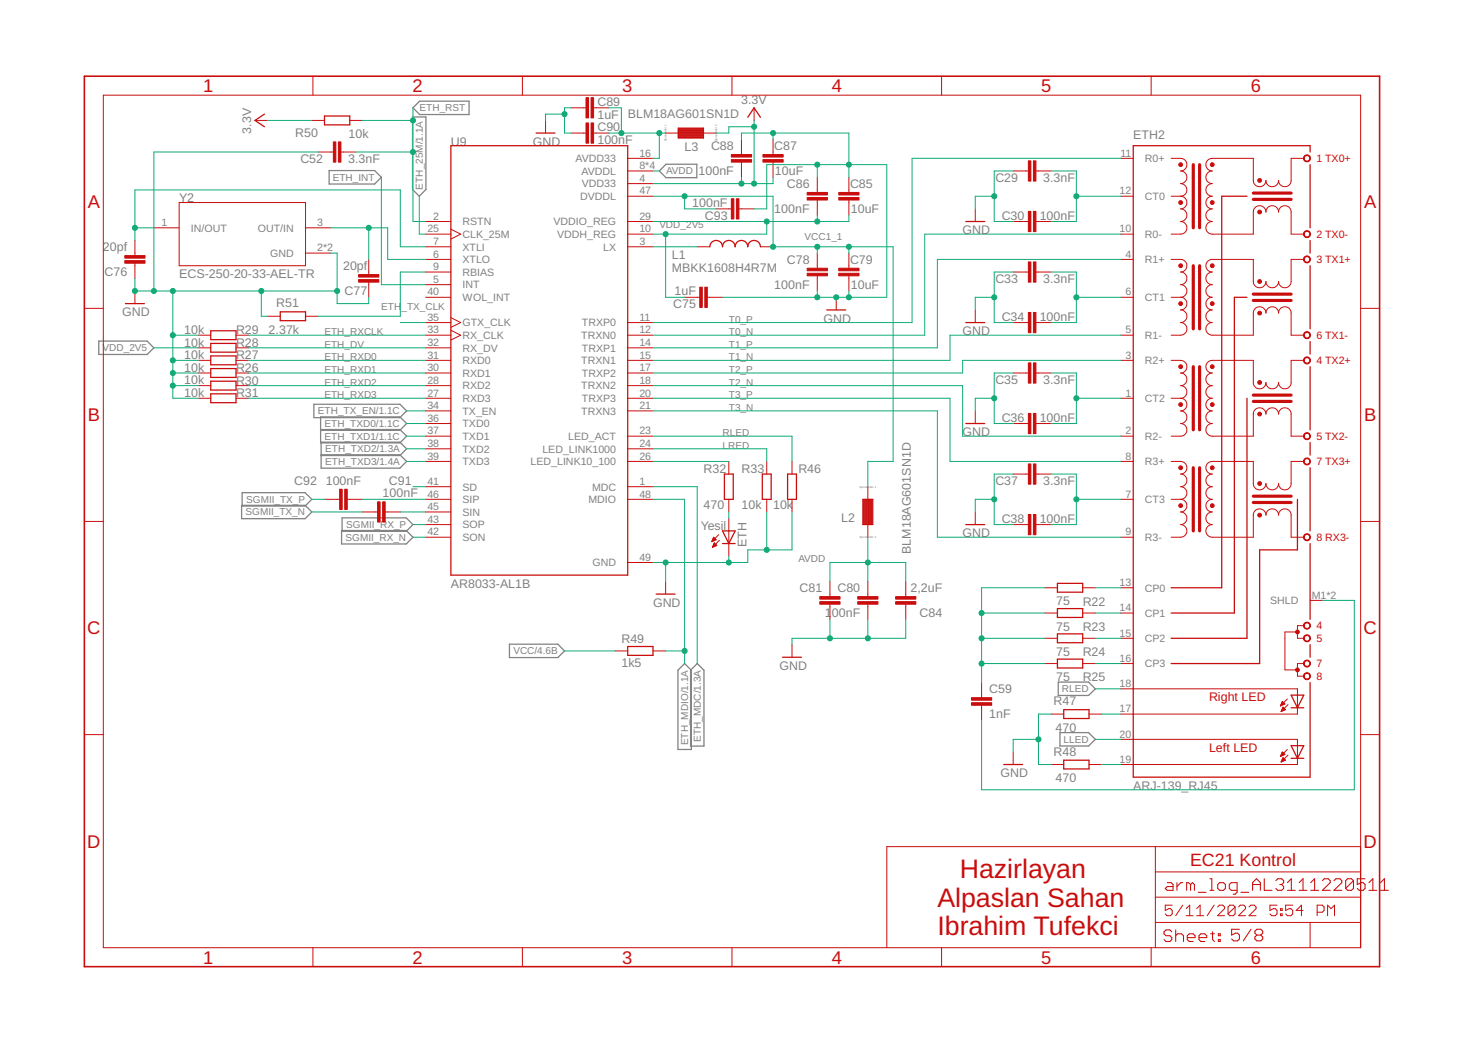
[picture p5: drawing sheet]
<svg xmlns="http://www.w3.org/2000/svg" width="297mm" height="210mm" viewBox="0 0 297 210" stroke-linecap="round" stroke-linejoin="round" font-family="sans-serif">
<g fill="none" stroke="#808080" stroke-width=".25">
<path d="M66.1 34.3h9.2l1.3 1.3-1.3 1.4h-9.2zM82.9 23.5h2.7v14.6l-1.3 1.4-1.4-1.4zM83 21.7l1.3-1.4h10v2.7h-10zM132.5 34.4l1.4-1.4h6.1v2.7h-6.1zM19.9 68.6h9.7l1.3 1.3-1.3 1.4h-9.7zM48.7 99.1h12.6l1.4 1.3-1.4 1.3h-12.6zM63.1 81.3h17.3l1.3 1.3-1.3 1.4h-17.3zM64.4 86.4h16l1.3 1.3-1.3 1.3h-16v-5.2h16l1.3 1.4-1.3 1.3h-16M64.5 91.4h15.9l1.3 1.4-1.3 1.3h-15.9v-5.2h15.9l1.3 1.3-1.3 1.4h-15.9M48.6 101.6h12.7l1.4 1.3-1.4 1.4h-12.7zM68.6 106.7h13l1.4 1.3-1.4 1.4h-13zM68.7 104.1h12.9l1.4 1.4-1.4 1.3h-12.9z"/>
<path d="M102.4 129.5h9.7l1.4 1.4-1.4 1.3h-9.7zM137.6 133.4l1.3 1.3v16h-2.7v-16zM140.1 133.4l1.4 1.3v15.3h-2.7v-15.3zM212.7 137.1h6.1l1.3 1.4-1.3 1.3h-6.1zM213 147.3h5.8l1.3 1.4-1.3 1.3h-5.8z"/>
</g>
<g fill="none" stroke="#c90d0c" stroke-width=".2">
<path d="M20.8 19.1h252.7v171.4h-252.7zM62.9 15.3v3.8M105 15.3v3.8M147.1 15.3v3.8M189.2 15.3v3.8M231.4 15.3v3.8M51.2 24.2h2.6M62.7 24.2h2.5M63.9 30.6h3.1M68.5 30.6h3.1M70.3 24.2h2.5M109.6 24.2v2.6"/>
<path d="M114.7 26.8h3.1M114.7 21.7h3.1M119.3 26.8h3M119.3 21.7h3M126.2 36.9h5M126.2 34.4h5M126.2 31.8h5M126.2 39.5h5M133.8 26.8h10.1M136.3 25.7h5.1v2.1h-5.1zM136.3 25.9h5.1M136.3 26h5.1"/>
<path d="M136.3 26.1h5.1M136.3 26.2h5.1M136.3 26.4h5.1M136.3 26.5h5.1M136.3 26.6h5.1M136.3 26.9h5.1M136.3 27h5.1M136.3 27.1h5.1M136.3 27.3h5.1M136.3 27.4h5.1M136.3 27.5h5.1M136.3 27.6h5.1"/>
<path d="M149 28v3.1M149 32.6v3M151.6 21.7v2.5M155.4 28v3.1M155.4 32.6v3M164.3 35.6v3.1M170.6 35.6v3.1M203.6 34.4h3.1M208.2 34.4h3M225.2 31.8h2.6M225.2 39.5h2.6M235.4 31.8h1.9a1.27 1.27 0 0 1 1.2 1.3 1.27 1.27 0 0 1-1.2 1.3 1.27 1.27 0 0 1 1.2 1.2 1.27 1.27 0 0 1-1.2 1.3 1.27 1.27 0 0 1 1.2 1.3 1.27 1.27 0 0 1-1.2 1.3"/>
<path d="M235.4 39.5h1.9M237.3 39.5a1.27 1.27 0 0 1 1.2 1.2 1.27 1.27 0 0 1-1.2 1.3 1.27 1.27 0 0 1 1.2 1.3 1.27 1.27 0 0 1-1.2 1.2 1.27 1.27 0 0 1 1.2 1.3 1.27 1.27 0 0 1-1.2 1.3h-1.9M262 31.8h-2.5v4.5a1.26 1.26 0 0 1-1.3 1.2 1.26 1.26 0 0 1-1.2-1.2 1.27 1.27 0 0 1-1.3 1.2 1.27 1.27 0 0 1-1.3-1.2 1.27 1.27 0 0 1-1.2 1.2 1.27 1.27 0 0 1-1.3-1.2v-4.5h-8.3a1.27 1.27 0 0 0-1.3 1.3 1.27 1.27 0 0 0 1.3 1.3 1.27 1.27 0 0 0-1.3 1.2 1.27 1.27 0 0 0 1.3 1.3 1.27 1.27 0 0 0-1.3 1.3 1.27 1.27 0 0 0 1.3 1.3 1.27 1.27 0 0 0-1.3 1.2 1.27 1.27 0 0 0 1.3 1.3 1.27 1.27 0 0 0-1.3 1.3 1.27 1.27 0 0 0 1.3 1.2 1.27 1.27 0 0 0-1.3 1.3 1.27 1.27 0 0 0 1.3 1.3h8.3v-4.5a1.27 1.27 0 0 1 1.3-1.3 1.27 1.27 0 0 1 1.2 1.3 1.27 1.27 0 0 1 1.3-1.3 1.27 1.27 0 0 1 1.3 1.3 1.26 1.26 0 0 1 1.2-1.3 1.26 1.26 0 0 1 1.3 1.3v4.5h2.5M27.1 48.3v3.1M27.1 52.9v3.1M27.1 58.5v2.5M30.9 45.8h5.1M36 40.7h25.4v12.7h-25.4zM61.4 45.8h5.1M61.4 50.9h5.1M74.1 52.2v3M74.1 56.7v3.1"/>
<path d="M85.5 44.5h5.1M85.5 49.6h5.1M85.5 57.2h5.1M85.5 52.2h5.1M85.5 54.7h5.1M85.5 47.1h5.1M85.5 59.8h5.1M90.6 46.1l2 1-2 1M126.2 44.5h5M126.2 49.6h5M126.2 47.1h5M137.6 59.8h3"/>
<path d="M140.1 49.6h2.6M142.2 59.8h3M143.9 42h3.1M148.5 42h3.1M152.8 49.6h2.6M164.3 40.2v3.1M164.3 50.9v3M164.3 55.5v3M168.1 59.8v2.5M170.6 40.2v3.1M170.6 50.9v3M170.6 55.5v3"/>
<path d="M196 42v2.5M203.6 44.5h3.1M203.6 54.7h3.1M208.2 44.5h3M208.2 54.7h3M225.2 52.2h2.6M225.2 47.1h2.6M225.2 59.8h2.6M235.4 52.2h1.9a1.27 1.27 0 0 1 1.2 1.2 1.27 1.27 0 0 1-1.2 1.3 1.27 1.27 0 0 1 1.2 1.3 1.27 1.27 0 0 1-1.2 1.2 1.27 1.27 0 0 1 1.2 1.3 1.27 1.27 0 0 1-1.2 1.3M235.4 59.8h1.9M237.3 59.8a1.27 1.27 0 0 1 1.2 1.2 1.27 1.27 0 0 1-1.2 1.3 1.27 1.27 0 0 1 1.2 1.3 1.27 1.27 0 0 1-1.2 1.3 1.27 1.27 0 0 1 1.2 1.2 1.27 1.27 0 0 1-1.2 1.3h-1.9M262 52.2h-2.5v4.4a1.26 1.26 0 0 1-1.3 1.3 1.26 1.26 0 0 1-1.2-1.3 1.27 1.27 0 0 1-1.3 1.3 1.27 1.27 0 0 1-1.3-1.3 1.27 1.27 0 0 1-1.2 1.3 1.27 1.27 0 0 1-1.3-1.3v-4.4h-8.3a1.27 1.27 0 0 0-1.3 1.2 1.27 1.27 0 0 0 1.3 1.3 1.27 1.27 0 0 0-1.3 1.3 1.27 1.27 0 0 0 1.3 1.2 1.27 1.27 0 0 0-1.3 1.3 1.27 1.27 0 0 0 1.3 1.3 1.27 1.27 0 0 0-1.3 1.2 1.27 1.27 0 0 0 1.3 1.3 1.27 1.27 0 0 0-1.3 1.3 1.27 1.27 0 0 0 1.3 1.3 1.27 1.27 0 0 0-1.3 1.2 1.27 1.27 0 0 0 1.3 1.3h8.3v-4.5a1.27 1.27 0 0 1 1.3-1.2 1.27 1.27 0 0 1 1.2 1.2 1.27 1.27 0 0 1 1.3-1.2 1.27 1.27 0 0 1 1.3 1.2 1.26 1.26 0 0 1 1.2-1.2 1.26 1.26 0 0 1 1.3 1.2v4.5h2.5"/>
<path d="M17 62h3.8M39.8 67.4h2.6M39.8 69.9h2.6M39.8 72.5h2.6M39.8 75h2.6M39.8 77.5h2.6M47.4 67.4h2.6M47.4 69.9h2.6M47.4 72.5h2.6M47.4 75h2.6M47.4 77.5h2.6M53.8 63.6h2.5"/>
<path d="M61.4 63.6h2.5M85.5 64.9h5.1M85.5 67.4h5.1M85.5 69.9h5.1M85.5 72.5h5.1M85.5 75h5.1M85.5 77.5h5.1M90.6 66.4l2 1-2 1M90.6 63.9l2 1-2 .9M126.2 64.9h5M126.2 67.4h5M126.2 69.9h5"/>
<path d="M126.2 72.5h5M126.2 75h5M126.2 77.5h5M196 62.3v2.6M203.6 64.9h3.1M203.6 75h3.1M208.2 64.9h3M208.2 75h3M225.2 67.4h2.6M225.2 72.5h2.6M235.4 72.5h1.9a1.27 1.27 0 0 1 1.2 1.2 1.27 1.27 0 0 1-1.2 1.3 1.27 1.27 0 0 1 1.2 1.3 1.27 1.27 0 0 1-1.2 1.2 1.27 1.27 0 0 1 1.2 1.3 1.27 1.27 0 0 1-1.2 1.3M262 72.5h-2.5v4.4a1.26 1.26 0 0 1-1.3 1.3 1.26 1.26 0 0 1-1.2-1.3 1.27 1.27 0 0 1-1.3 1.3 1.27 1.27 0 0 1-1.3-1.3 1.27 1.27 0 0 1-1.2 1.3 1.27 1.27 0 0 1-1.3-1.3v-4.4h-8.3a1.27 1.27 0 0 0-1.3 1.2 1.27 1.27 0 0 0 1.3 1.3 1.27 1.27 0 0 0-1.3 1.3 1.27 1.27 0 0 0 1.3 1.2 1.27 1.27 0 0 0-1.3 1.3 1.27 1.27 0 0 0 1.3 1.3 1.27 1.27 0 0 0-1.3 1.2 1.27 1.27 0 0 0 1.3 1.3 1.27 1.27 0 0 0-1.3 1.3 1.27 1.27 0 0 0 1.3 1.3 1.27 1.27 0 0 0-1.3 1.2 1.27 1.27 0 0 0 1.3 1.3h8.3v-4.5a1.27 1.27 0 0 1 1.3-1.2 1.27 1.27 0 0 1 1.2 1.2 1.27 1.27 0 0 1 1.3-1.2 1.27 1.27 0 0 1 1.3 1.2 1.26 1.26 0 0 1 1.2-1.2 1.26 1.26 0 0 1 1.3 1.2v4.5h2.5"/>
<path d="M273.5 62h3.8M39.8 80.1h2.6M47.4 80.1h2.6M85.5 97.9h5.1M85.5 80.1h5.1M85.5 82.6h5.1M85.5 87.7h5.1M85.5 90.2h5.1M85.5 92.8h5.1M85.5 85.2h5.1M126.2 97.9h5M126.2 80.1h5"/>
<path d="M126.2 82.6h5M126.2 87.7h5M126.2 90.2h5M126.2 92.8h5M146.5 92.8v2.5M154.1 92.8v2.5M159.2 92.8v2.5M174.4 97.9v10.1M196 82.6v2.6M203.6 85.2h3.1M203.6 95.3h3.1M208.2 85.2h3"/>
<path d="M208.2 95.3h3M225.2 80.1h2.6M225.2 87.7h2.6M225.2 92.8h2.6M235.4 92.8h1.9a1.27 1.27 0 0 1 1.2 1.2 1.27 1.27 0 0 1-1.2 1.3 1.27 1.27 0 0 1 1.2 1.3 1.27 1.27 0 0 1-1.2 1.3 1.27 1.27 0 0 1 1.2 1.2 1.27 1.27 0 0 1-1.2 1.3M235.4 80.1h1.9M237.3 80.1a1.27 1.27 0 0 1 1.2 1.2 1.27 1.27 0 0 1-1.2 1.3 1.27 1.27 0 0 1 1.2 1.3 1.27 1.27 0 0 1-1.2 1.3 1.27 1.27 0 0 1 1.2 1.2 1.27 1.27 0 0 1-1.2 1.3h-1.9M262 92.8h-2.5v4.4a1.26 1.26 0 0 1-1.3 1.3 1.26 1.26 0 0 1-1.2-1.3 1.27 1.27 0 0 1-1.3 1.3 1.27 1.27 0 0 1-1.3-1.3 1.27 1.27 0 0 1-1.2 1.3 1.27 1.27 0 0 1-1.3-1.3v-4.4h-8.3a1.27 1.27 0 0 0-1.3 1.2 1.27 1.27 0 0 0 1.3 1.3 1.27 1.27 0 0 0-1.3 1.3 1.27 1.27 0 0 0 1.3 1.3 1.27 1.27 0 0 0-1.3 1.2 1.27 1.27 0 0 0 1.3 1.3 1.27 1.27 0 0 0-1.3 1.3 1.27 1.27 0 0 0 1.3 1.2 1.27 1.27 0 0 0-1.3 1.3 1.27 1.27 0 0 0 1.3 1.3 1.27 1.27 0 0 0-1.3 1.2 1.27 1.27 0 0 0 1.3 1.3h8.3v-4.4a1.27 1.27 0 0 1 1.3-1.3 1.27 1.27 0 0 1 1.2 1.3 1.27 1.27 0 0 1 1.3-1.3 1.27 1.27 0 0 1 1.3 1.3 1.26 1.26 0 0 1 1.2-1.3 1.26 1.26 0 0 1 1.3 1.3v4.4h2.5M17 104.8h3.8M65.2 100.4h3.1M69.8 100.4h3M72.8 102.9h3.1"/>
<path d="M77.4 102.9h3.1M85.5 108h5.1M85.5 105.5h5.1M85.5 102.9h5.1M85.5 100.4h5.1M126.2 100.4h5M126.2 113.1h5M133.8 116.9v2.5M143.1 108.8h.1M143.1 108.7h.4M143.2 108.6h.6M143.2 110h.1"/>
<path d="M143.2 108.5h.7M143.2 109.9h.3M143.3 108.4h.5M143.3 109.8h.4M143.3 108.2h.4M143.3 109.7h.7M143.4 108.1h.1M143.4 109.6h.6M143.4 108l.5 .5-.9 .4zM143.4 109.4h.4M143.5 109.3h.2M143.5 109.2h.1"/>
<path d="M143.6 109.2l-.4 .8M143.6 109.2l.5 .5M144.1 109.7l-.9 .3M144.4 107.5l-1.4 1.4M144.6 108.6l-1.4 1.4M146.5 100.4v2.5M146.5 104.2v7.6M154.1 100.4v2.5M159.2 100.4v2.5M166.8 116.9v3.1M173.4 100.4h2v5.1h-2zM173.5 100.4v5.1"/>
<path d="M173.7 100.4v5.1M173.8 100.4v5.1M173.9 100.4v5.1M174 100.4v5.1M174.2 100.4v5.1M174.3 100.4v5.1M174.4 116.9v3.1M174.5 100.4v5.1M174.7 100.4v5.1M174.8 100.4v5.1M174.9 100.4v5.1M175 100.4v5.1"/>
<path d="M175.2 100.4v5.1M175.3 100.4v5.1M182 116.9v3.1M196 102.9v2.6M203.6 105.5h3.1M208.2 105.5h3M210 118.2h2.5M217.6 118.2h2.5M225.2 108h2.6M225.2 100.4h2.6M225.2 118.2h2.6M235.4 100.4h1.9"/>
<path d="M237.3 100.4a1.27 1.27 0 0 1 1.2 1.3 1.27 1.27 0 0 1-1.2 1.2 1.27 1.27 0 0 1 1.2 1.3 1.27 1.27 0 0 1-1.2 1.3 1.27 1.27 0 0 1 1.2 1.2 1.27 1.27 0 0 1-1.2 1.3h-1.9M273.5 104.8h3.8M123.6 130.9h2.6M131.2 130.9h2.6M159.2 129.6v2.5M166.8 121.5v3M174.4 121.5v3M182 121.5v3M197.3 137.2v3.1M210 128.3h2.5M210 133.4h2.5M210 123.3h2.5"/>
<path d="M217.6 128.3h2.5M217.6 133.4h2.5M217.6 123.3h2.5M225.2 138.5h35.6v5.1h-35.6M225.2 128.3h2.6M225.2 133.4h2.6M225.2 123.3h2.6M260.8 127.1h-2.6v7.6h2.6M262 125.8h-1.2v2.5h1.2M262 133.4h-1.2v2.6h1.2M263.3 120.7h2.5M17 147.7h3.8"/>
<path d="M197.3 141.8v3M203.6 151.2v2.5M211.2 143.6h2.6M211.2 153.7h2.6M218.9 143.6h2.5M218.9 153.7h2.5M225.2 148.7h35.6v5h-35.6M257.3 141.9h.1M257.4 152h.1M257.4 141.8h.3M257.4 151.9h.3M257.5 141.6h.5"/>
<path d="M257.5 151.8h.5M257.5 141.5h.7M257.5 143h.2M257.5 151.7h.7M257.5 153.1h.2M257.6 141.4h.5M257.6 142.9h.3M257.6 151.5h.5M257.6 153h.4M257.6 141.3h.4M257.6 142.7h.6M257.6 151.4h.3"/>
<path d="M257.6 152.9h.7M257.7 141.2h.2M257.7 142.6h.6M257.7 151.3h.1M257.7 152.7h.6M257.7 141h.1M257.7 142.5h.5M257.7 141l-.4 .9M257.7 141l.5 .5-.9 .4M257.7 151.2l.5 .5-.9 .4zM257.7 152.6h.4M257.7 142.4h.3"/>
<path d="M257.8 152.5h.2M257.8 142.2h.1M257.8 152.4h.1M257.9 142.2l.4 .5-.8 .4zM257.9 152.3l.4 .5-.8 .4zM258.7 140.5l-1.4 1.4M258.7 150.7l-1.4 1.4M258.8 141.7l-1.3 1.4M258.8 151.8l-1.3 1.4M273.5 147.7h3.8M232.2 170.2v20.3M232.2 175.3h41.3"/>
<path d="M273.5 170.2h-95.3v20.3M62.9 190.5v3.9M105 190.5v3.9M147.1 190.5v3.9M189.2 190.5v3.9M231.4 190.5v3.9M232.2 185.5h41.3M232.2 180.4h41.3M235.6 182h-1.4v1l.7-.3h.3l.4 .3v.7l-.4 .4h-.7l-.3-.4M237.7 182l-1.4 2.1M238.4 184.1h1.4M238.4 182.7l.7-.7v2.1"/>
<path d="M240.5 184.1h1.4M240.5 182.7l.7-.7v2.1M244 182l-1.4 2.1M244.7 182.4l.4-.4h.7l.3 .4v.3l-1.4 1.4h1.4M248.2 182.4l-.3-.4h-.7l-.4 .4v1.3M248.2 182.4v1.3l-.3 .4h-.7l-.4-.4M248.2 182.4l-1.4 1.3M248.9 182.4l.4-.4h.7l.3 .4v.3l-1.4 1.4h1.4M251 182.4l.4-.4h.7l.3 .4v.3l-1.4 1.4h1.4M256.6 182h-1.4v1l.7-.3h.4l.3 .3v.7l-.3 .4h-.7l-.4-.4M257.3 182.7h.4v.3h-.4zM257.3 183.7h.4v.4h-.4z"/>
<path d="M259.8 182h-1.4v1l.7-.3h.3l.4 .3v.7l-.4 .4h-.7l-.3-.4M261.9 183h-1.4l1.1-1v2.1M263.3 185.5v5M264.7 183.4h1l.4-.4v-.6l-.4-.4h-1v2.1M266.8 184.1v-2.1l.7 .7 .7-.7v2.1"/>
</g>
<g fill="none" stroke="#c90d0c" stroke-width=".21">
<path d="M234.6 177.5h.8l.4 .3v1.2h-1.2l-.4-.4 .4-.4h1.2M236.5 177.5v1.5M237.7 177.5h-.4l-.8 .7M239.3 177.8l-.4-.3h-.4v1.5M239.3 177.8v1.2M239.3 177.8l.3-.3 .5 .3v1.2M240.8 179.4h1.6M243.2 179h.7M243.2 176.7h.3v2.3M244.7 177.8l.4-.3h.8l.4 .3v.8l-.4 .4h-.8l-.4-.4zM248.6 179h-1.1l-.4-.4v-.8l.4-.3h1.1v1.9l-.4 .4h-.4M249.4 179.4h1.6"/>
<path d="M251.7 179v-1.5l.8-.8 .8 .8v1.5M251.7 177.8h1.6M254.1 176.7v2.3h1.5M256.4 177.1l.4-.4h.8l.4 .4v.4l-.4 .3M257.2 177.8h.4M257.6 177.8l.4 .4v.4l-.4 .4h-.8l-.4-.4M258.7 179h1.6M258.7 177.5l.8-.8v2.3M261.1 179h1.6M261.1 177.5l.8-.8v2.3M263.4 179h1.6M263.4 177.5l.8-.8v2.3"/>
<path d="M265.8 177.1l.3-.4h.8l.4 .4v.4l-1.5 1.5h1.5M268.1 177.1l.4-.4h.8l.4 .4v.4l-1.6 1.5h1.6M272 177.1v1.5l-.4 .4h-.8l-.4-.4M272 177.1l-.4-.4h-.8l-.4 .4v1.5M272 177.1l-1.6 1.5M274.3 176.7h-1.5v1.1l.8-.3h.4l.3 .3v.8l-.3 .4h-.8l-.4-.4M275.1 179h1.6M275.1 177.5l.8-.8v2.3M277.5 179h1.5M277.5 177.5l.7-.8v2.3M235.5 187.3l-.4-.3h-.8l-.4 .3v.4l.4 .4h.8l.4 .4v.4l-.4 .4h-.8l-.4-.4M236.3 188.1l.4-.4h.7l.4 .4v1.2"/>
<path d="M236.3 187v2.3M238.6 188.5h1.6v-.4l-.4-.4h-.8l-.4 .4v.8l.4 .4h.8M241 188.5h1.5v-.4l-.4-.4h-.8l-.3 .4v.8l.3 .4h.8M243.3 187.7h.8M243.7 187.3v1.6l.4 .4M244.9 187.7h.3v.4h-.3zM244.9 188.9h.3v.4h-.3zM249.1 186.8h-1.6v1.2l.8-.4h.4l.4 .4v.8l-.4 .4h-.8l-.4-.4M251.4 186.8l-1.5 2.4M252.6 188l-.4-.4v-.4l.4-.4h.8l.4 .4v.4l-.4 .4M252.6 188l-.4 .4v.4l.4 .4h.8l.4-.4v-.4l-.4-.4M252.6 188h.8"/>
</g>
<path d="M17 15.3h260.3v179.1h-260.3z" fill="none" stroke="#c90d0c" stroke-width=".32"/>
<g fill="none" stroke="#c90d0c" stroke-width=".25">
<path d="M53.1 22.9l-1.9 1.3 1.9 1.3M65.2 23.3h5.1v1.8h-5.1zM90.6 29.3h35.6v86.3h-35.6zM107.7 26.8h3.8M150.3 23.6l1.3-1.9 1.2 1.9M250.6 39.5h-5.1v78.7h-10.1M263.3 30.6v-1.3h-35.5v127h35.5v-19.1M263.3 33.1v12.7M142.7 49.6a1.27 1.27 0 0 1 1.2-1.3 1.27 1.27 0 0 1 1.3 1.3 1.27 1.27 0 0 1 1.3-1.3 1.27 1.27 0 0 1 1.2 1.3 1.27 1.27 0 0 1 1.3-1.3 1.27 1.27 0 0 1 1.3 1.3 1.27 1.27 0 0 1 1.3-1.3 1.27 1.27 0 0 1 1.2 1.3M194.1 44.5h3.8M250.6 59.8h-2.5v63.5h-12.7M263.3 48.3v2.6"/>
<path d="M263.3 53.4v12.7M25.2 61h3.8M42.4 74.1h5v1.8h-5zM42.4 66.5h5v1.8h-5zM42.4 69h5v1.8h-5zM42.4 71.6h5v1.7h-5zM42.4 76.6h5v1.8h-5zM42.4 79.2h5v1.8h-5zM56.3 62.7h5.1v1.8h-5.1zM166.2 62.3h3.8M194.1 64.9h3.8M263.3 68.7v2.5"/>
<path d="M263.3 73.7v12.7M145.6 95.3h1.8v5.1h-1.8zM153.2 95.3h1.8v5.1h-1.8zM158.3 95.3h1.8v5.1h-1.8zM194.1 85.2h3.8M250.6 80.1v48.2h-15.2M263.3 89v2.5M263.3 94v12.7M131.9 119.4h3.8M145.2 106.7h2.5l-1.2 2.6zM145.2 109.3h2.5M194.1 105.5h3.8"/>
<path d="M212.5 117.3h5.1v1.8h-5.1zM260.8 100.4v10.2h-7.6v22.8h-17.8M263.3 109.3v15.2M126.2 130h5v1.8h-5zM157.3 132.1h3.8M212.5 122.4h5.1v1.7h-5.1zM212.5 127.4h5.1v1.8h-5.1zM212.5 132.5h5.1v1.8h-5.1zM259.5 139.8h2.5l-1.2 2.5zM263.3 129.6v2.5M201.7 153.7h3.8M213.8 142.7h5.1v1.8h-5.1z"/>
<path d="M213.8 152.8h5.1v1.8h-5.1zM259.5 142.3h2.5M259.5 149.9h2.5l-1.2 2.6zM259.5 152.5h2.5"/>
</g>
<g fill="none" stroke="#c90d0c" stroke-width=".63">
<path d="M239.8 33.1v12.7M241.1 33.1v12.7M251.9 38.8h7.6M239.8 53.4v12.7M241.1 53.4v12.7M251.9 40.1h7.6M251.9 59.1h7.6M239.8 73.7v12.7M241.1 73.7v12.7M251.9 60.4h7.6M251.9 79.4h7.6M239.8 94v12.7"/>
<path d="M241.1 94v12.7M251.9 80.7h7.6M251.9 99.8h7.6M251.9 101h7.6"/>
</g>
<g fill="#c90d0c" stroke="#c90d0c" stroke-width=".2">
<path d="M262.1 31.4a.71 .71 0 0 1 1.2 0 .71 .71 0 0 1-.4 1.1 .71 .71 0 0 1-.9-.7h.1a.55 .55 0 0 1 .8-.5 .55 .55 0 0 1 .2 .9 .55 .55 0 0 1-1-.2v-.2h-.1z" fill-rule="evenodd"/>
<path d="M262.1 46.6a.71 .71 0 0 1 1.2 .1 .71 .71 0 0 1-.4 1 .71 .71 0 0 1-.9-.6h.1a.55 .55 0 0 1 .8-.6 .55 .55 0 0 1 .2 .9 .55 .55 0 0 1-1-.1v-.2h-.1z" fill-rule="evenodd"/>
<path d="M262.1 51.7a.71 .71 0 0 1 1.2 .1 .71 .71 0 0 1-.4 1 .71 .71 0 0 1-.9-.6h.1a.55 .55 0 0 1 .8-.6 .55 .55 0 0 1 .2 .9 .55 .55 0 0 1-1-.2v-.1h-.1z" fill-rule="evenodd"/>
<path d="M262.1 66.9a.71 .71 0 0 1 1.2 .1 .71 .71 0 0 1-.4 1.1 .71 .71 0 0 1-.9-.7h.1a.55 .55 0 0 1 .8-.5 .55 .55 0 0 1 .2 .9 .55 .55 0 0 1-1-.2v-.2h-.1z" fill-rule="evenodd"/>
<path d="M262.1 125.3a.71 .71 0 0 1 1.2 .1 .71 .71 0 0 1-.4 1.1 .71 .71 0 0 1-.9-.7h.1a.55 .55 0 0 1 .8-.5 .55 .55 0 0 1 .2 .9 .55 .55 0 0 1-1-.2v-.2h-.1z" fill-rule="evenodd"/>
<path d="M262.1 127.9a.71 .71 0 0 1 1.2 0 .71 .71 0 0 1-.4 1.1 .71 .71 0 0 1-.9-.7h.1a.55 .55 0 0 1 .8-.5 .55 .55 0 0 1 .2 .9 .55 .55 0 0 1-1-.2v-.2h-.1z" fill-rule="evenodd"/>
<path d="M262.1 132.9a.71 .71 0 0 1 1.2 .1 .71 .71 0 0 1-.4 1.1 .71 .71 0 0 1-.9-.7h.1a.55 .55 0 0 1 .8-.5 .55 .55 0 0 1 .2 .9 .55 .55 0 0 1-1-.2v-.2h-.1z" fill-rule="evenodd"/>
<path d="M262.1 135.5a.71 .71 0 0 1 1.2 .1 .71 .71 0 0 1-.4 1 .71 .71 0 0 1-.9-.6h.1a.55 .55 0 0 1 .8-.6 .55 .55 0 0 1 .2 .9 .55 .55 0 0 1-1-.2v-.1h-.1z" fill-rule="evenodd"/>
<path d="M262.1 72a.71 .71 0 0 1 1.2 .1 .71 .71 0 0 1-.4 1.1 .71 .71 0 0 1-.9-.7h.1a.56 .56 0 0 1 .8-.6 .56 .56 0 0 1 .2 .9 .56 .56 0 0 1-1-.1v-.2h-.1z" fill-rule="evenodd"/>
<path d="M262.1 87.2a.71 .71 0 0 1 1.2 .1 .71 .71 0 0 1-.4 1.1 .71 .71 0 0 1-.9-.7h.1a.55 .55 0 0 1 .8-.5 .55 .55 0 0 1 .2 .9 .55 .55 0 0 1-1-.2v-.2h-.1z" fill-rule="evenodd"/>
<path d="M262.1 92.3a.71 .71 0 0 1 1.2 .1 .71 .71 0 0 1-.4 1.1 .71 .71 0 0 1-.9-.7h.1a.55 .55 0 0 1 .8-.6 .55 .55 0 0 1 .2 .9 .55 .55 0 0 1-1-.1v-.2h-.1z" fill-rule="evenodd"/>
<path d="M262.1 107.5a.71 .71 0 0 1 1.2 .1 .71 .71 0 0 1-.4 1.1 .71 .71 0 0 1-.9-.7h.1a.55 .55 0 0 1 .8-.5 .55 .55 0 0 1 .2 .9 .55 .55 0 0 1-1-.2v-.2h-.1z" fill-rule="evenodd"/>
<circle cx="237.3" cy="33.1" r=".38"/>
<circle cx="237.3" cy="40.7" r=".38"/>
<circle cx="243.6" cy="33.1" r=".38"/>
<circle cx="243.6" cy="40.7" r=".38"/>
<circle cx="253.2" cy="42.6" r=".38"/>
<circle cx="253.2" cy="36.3" r=".38"/>
<circle cx="237.3" cy="53.4" r=".38"/>
<circle cx="237.3" cy="61" r=".38"/>
<circle cx="243.6" cy="53.4" r=".38"/>
<circle cx="243.6" cy="61" r=".38"/>
<circle cx="253.2" cy="62.9" r=".38"/>
<circle cx="253.2" cy="56.6" r=".38"/>
<circle cx="260.8" cy="127.1" r=".38"/>
<circle cx="260.8" cy="134.7" r=".38"/>
<circle cx="237.3" cy="73.7" r=".38"/>
<circle cx="237.3" cy="81.3" r=".38"/>
<circle cx="243.6" cy="73.7" r=".38"/>
<circle cx="243.6" cy="81.3" r=".38"/>
<circle cx="253.2" cy="83.2" r=".38"/>
<circle cx="253.2" cy="76.9" r=".38"/>
<circle cx="237.3" cy="94" r=".38"/>
<circle cx="237.3" cy="101.7" r=".38"/>
<circle cx="243.6" cy="94" r=".38"/>
<circle cx="243.6" cy="101.7" r=".38"/>
<circle cx="253.2" cy="103.6" r=".38"/>
<circle cx="253.2" cy="97.2" r=".38"/>
</g>
<g fill="#c90d0c" stroke="#c90d0c" stroke-width=".2">
<path d="M207.7 32.3h.5v4.1h-.5z"/>
<path d="M206.7 32.3h.5v4.1h-.5z"/>
<path d="M207.7 42.5h.5v4.1h-.5z"/>
<path d="M206.7 42.5h.5v4.1h-.5z"/>
<path d="M207.7 52.7h.5v4h-.5z"/>
<path d="M206.7 52.7h.5v4h-.5z"/>
<path d="M207.7 62.8h.5v4.1h-.5z"/>
<path d="M206.7 62.8h.5v4.1h-.5z"/>
<path d="M207.7 73h.5v4h-.5z"/>
<path d="M206.7 73h.5v4h-.5z"/>
<path d="M207.7 83.1h.5v4.1h-.5z"/>
<path d="M206.7 83.1h.5v4.1h-.5z"/>
<path d="M207.7 93.3h.5v4h-.5z"/>
<path d="M206.7 93.3h.5v4h-.5z"/>
<path d="M207.7 103.4h.5v4.1h-.5z"/>
<path d="M206.7 103.4h.5v4.1h-.5z"/>
<path d="M195.2 141.3h4.1v.5h-4.1z"/>
<path d="M195.2 140.3h4.1v.5h-4.1z"/>
<path d="M25.1 51.4h4v.5h-4z"/>
<path d="M25.1 52.4h4v.5h-4z"/>
<path d="M72.1 55.2h4v.5h-4z"/>
<path d="M72.1 56.2h4v.5h-4z"/>
<path d="M162.2 53.9h4.1v.5h-4.1z"/>
<path d="M162.2 54.9h4.1v.6h-4.1z"/>
<path d="M168.6 54.9h4v.6h-4z"/>
<path d="M168.6 53.9h4v.5h-4z"/>
<path d="M172.4 120h4v.5h-4z"/>
<path d="M172.4 121h4v.5h-4z"/>
<path d="M164.8 120h4v.5h-4z"/>
<path d="M164.8 121h4v.5h-4z"/>
<path d="M180 120h4.1v.5h-4.1z"/>
<path d="M180 121h4.1v.5h-4.1z"/>
<path d="M168.6 39.7h4v.5h-4z"/>
<path d="M168.6 38.7h4v.5h-4z"/>
<path d="M162.2 38.7h4.1v.5h-4.1z"/>
<path d="M162.2 39.7h4.1v.5h-4.1z"/>
<path d="M153.3 32.1h4.1v.5h-4.1z"/>
<path d="M153.3 31.1h4.1v.5h-4.1z"/>
<path d="M141.6 57.7h.6v4.1h-.6z"/>
<path d="M140.6 57.7h.5v4.1h-.5z"/>
<path d="M117.8 19.6h.5v4.1h-.5z"/>
<path d="M118.8 19.6h.5v4.1h-.5z"/>
<path d="M117.8 24.7h.5v4.1h-.5z"/>
<path d="M118.8 24.7h.5v4.1h-.5z"/>
<path d="M75.9 100.9h.5v4.1h-.5z"/>
<path d="M76.9 100.9h.5v4.1h-.5z"/>
<path d="M68.3 98.4h.5v4h-.5z"/>
<path d="M69.3 98.4h.5v4h-.5z"/>
<path d="M147 40h.5v4h-.5z"/>
<path d="M148 40h.5v4h-.5z"/>
<path d="M147 31.1h4v.5h-4z"/>
<path d="M147 32.1h4v.5h-4z"/>
<path d="M68 28.5h.5v4.1h-.5z"/>
<path d="M67 28.5h.5v4.1h-.5z"/>
</g>
<g fill="none" stroke="#0dab76" stroke-width=".2">
<path d="M53.8 24.2h8.9M63.9 30.6h-33v27.9M71.6 30.6h11.4M72.8 24.2h10.2M76.6 35.6v21.6h8.9M83 21.7v22.8h2.5M84.3 39.5v7.6h1.2M113.5 22.9h-3.9v1.3M114.7 21.7h-1.2v5.1h1.2M122.3 26.8h11.5M122.3 21.7h2.6v5.1M131.2 39.5h24.2v10.1h24.1v43.2h-5.1v5.1"/>
<path d="M131.2 34.4h1.3M132.5 26.8v5h-1.3M137.6 39.5v2.5h6.3M149 28v-1.2h21.6v8.8M149 35.6v1.3M151.6 25.5h-5.1v1.3h-2.6M151.6 24.2v12.7M155.4 26.8v1.2M155.4 35.6v1.3h-24.2M164.3 33.1v2.5M199.8 39.5h-3.8v2.5M203.6 34.4h-3.8v10.1h3.8"/>
<path d="M211.2 34.4h5.1v10.1h-5.1M216.3 39.5h8.9M225.2 31.8h-41.9v33.1h-52.1M27.1 48.3v-10.1h53.4v11.4h5M27.1 56v2.5h40.7M27.1 45.8h3.8M34.7 58.5v21.6h5.1M52.5 58.5v5.1h1.3M66.5 45.8h11.4v6.4h7.6M66.5 50.9h1.3v10.1h6.3v-1.2M74.1 45.8v6.4M85.5 54.7h-5v8.9h-16.6"/>
<path d="M131.2 49.6h8.9M133.8 47.1v12.7h3.8M151.6 42h2.5v-8.9h24.1v26.7h-33M154.1 44.5v2.6h-22.9M164.3 43.3v1.2M164.3 49.6v1.3M164.3 58.5v1.3M170.6 43.3v1.2h-39.4M170.6 49.6v1.3M170.6 58.5v1.3M199.8 59.8h-3.8v2.5M203.6 54.7h-3.8v10.2h3.8"/>
<path d="M211.2 54.7h5.1v10.2h-5.1M216.3 59.8h8.9M225.2 47.1h-39.4v20.3h-54.6M225.2 52.2h-36.8v17.7h-57.2M30.9 69.9h8.9M34.7 67.4h5.1M34.7 72.5h5.1M34.7 75h5.1M34.7 77.5h5.1M50 67.4h35.5M50 69.9h35.5M50 72.5h35.5"/>
<path d="M50 75h35.5M50 77.5h35.5M80.5 64.9h5M131.2 77.5h62.3v10.2h31.7M203.6 75h-3.8v10.2h3.8M211.2 75h5.1v10.2h-5.1M225.2 67.4h-34.3v5.1h-59.7M225.2 72.5h-31.7v2.5h-62.3M50 80.1h35.5M81.7 87.7h3.8M81.7 92.8h3.8M81.7 82.6h3.8"/>
<path d="M81.7 85.2h3.8M81.7 90.2h3.8M83 97.9h2.5M131.2 82.6h57.2v25.4h36.8M131.2 80.1h59.7v12.7h34.3M131.2 87.7h28v5.1M131.2 92.8h15.3M131.2 90.2h22.9v2.6M131.2 97.9h8.9v35.5M199.8 80.1h-3.8v2.5M203.6 95.3h-3.8v10.2h3.8M211.2 95.3h5.1v10.2h-5.1"/>
<path d="M216.3 80.1h8.9M62.7 100.4h2.5M62.7 102.9h10.1M72.8 100.4h12.7M80.5 102.9h5M83 108h2.5M83 105.5h2.5M131.2 100.4h6.4v33M133.8 113.1v3.8M146.5 102.9v1.3M146.5 111.8v1.3M154.1 102.9v7.7"/>
<path d="M159.2 102.9v7.7h-8.9v2.5h-19.1M166.8 116.9v-3.8h15.2v3.8M174.4 108v8.9M199.8 100.4h-3.8v2.5M210 118.2h-12.7v19M216.3 100.4h8.9M220.1 118.2h5.1M113.5 130.9h10.1M133.8 130.9h3.8M166.8 124.5v3.8M174.4 124.5v3.8M182 124.5v3.8h-22.8v1.3"/>
<path d="M197.3 128.3h12.7M197.3 123.3h12.7M197.3 133.4h12.7M220.1 128.3h5.1M220.1 123.3h5.1M220.1 133.4h5.1M220.1 138.5h5.1M265.8 120.7h6.4v38.1h-74.9v-14M208.7 148.7h-5.1v2.5M211.2 143.6h-2.5v10.1h2.5M220.1 148.7h5.1M221.4 143.6h3.8"/>
<path d="M221.4 153.7h3.8"/>
</g>
<g fill="#0dab76" stroke="#0dab76" stroke-width=".2">
<circle cx="216.3" cy="39.5" r=".51"/>
<circle cx="199.8" cy="39.5" r=".51"/>
<circle cx="199.8" cy="59.8" r=".51"/>
<circle cx="199.8" cy="80.1" r=".51"/>
<circle cx="199.8" cy="100.4" r=".51"/>
<circle cx="27.1" cy="58.5" r=".51"/>
<circle cx="67.8" cy="58.5" r=".51"/>
<circle cx="52.5" cy="58.5" r=".51"/>
<circle cx="34.7" cy="72.5" r=".51"/>
<circle cx="34.7" cy="75" r=".51"/>
<circle cx="34.7" cy="77.5" r=".51"/>
<circle cx="34.7" cy="67.4" r=".51"/>
<circle cx="34.7" cy="58.5" r=".51"/>
<circle cx="30.9" cy="58.5" r=".51"/>
<circle cx="168.1" cy="59.8" r=".51"/>
<circle cx="170.6" cy="59.8" r=".51"/>
<circle cx="170.6" cy="33.1" r=".51"/>
<circle cx="155.4" cy="26.8" r=".51"/>
<circle cx="164.3" cy="59.8" r=".51"/>
<circle cx="164.3" cy="33.1" r=".51"/>
<circle cx="133.8" cy="113.1" r=".51"/>
<circle cx="146.5" cy="113.1" r=".51"/>
<circle cx="154.1" cy="110.6" r=".51"/>
<circle cx="166.8" cy="128.3" r=".51"/>
<circle cx="174.4" cy="128.3" r=".51"/>
<circle cx="113.5" cy="22.9" r=".51"/>
<circle cx="208.7" cy="148.7" r=".51"/>
<circle cx="216.3" cy="59.8" r=".51"/>
<circle cx="216.3" cy="80.1" r=".51"/>
<circle cx="216.3" cy="100.4" r=".51"/>
<circle cx="197.3" cy="123.3" r=".51"/>
<circle cx="197.3" cy="128.3" r=".51"/>
<circle cx="197.3" cy="133.4" r=".51"/>
<circle cx="149" cy="36.9" r=".51"/>
<circle cx="151.6" cy="36.9" r=".51"/>
<circle cx="151.6" cy="25.5" r=".51"/>
<circle cx="27.1" cy="45.8" r=".51"/>
<circle cx="74.1" cy="45.8" r=".51"/>
<circle cx="164.3" cy="49.6" r=".51"/>
<circle cx="170.6" cy="49.6" r=".51"/>
<circle cx="155.4" cy="49.6" r=".51"/>
<circle cx="137.6" cy="39.5" r=".51"/>
<circle cx="174.4" cy="113.1" r=".51"/>
<circle cx="164.3" cy="44.5" r=".51"/>
<circle cx="154.1" cy="44.5" r=".51"/>
<circle cx="133.8" cy="47.1" r=".51"/>
<circle cx="137.6" cy="130.9" r=".51"/>
<circle cx="83" cy="24.2" r=".51"/>
<circle cx="83" cy="30.6" r=".51"/>
<circle cx="132.5" cy="26.8" r=".51"/>
<circle cx="124.9" cy="26.8" r=".51"/>
</g>
<g font-size="5.4" fill="#c90d0c">
<text x="192.9" y="176.6">Hazirlayan</text>
<text x="188.4" y="182.3">Alpaslan Sahan</text>
<text x="188.4" y="188">Ibrahim Tufekci</text>
</g>
<g font-size="3.7" fill="#c90d0c">
<text x="40.8" y="18.5">1</text>
<text x="82.9" y="18.5">2</text>
<text x="125" y="18.5">3</text>
<text x="167.2" y="18.5">4</text>
<text x="209.3" y="18.5">5</text>
<text x="251.4" y="18.5">6</text>
<text x="17.6" y="41.9">A</text>
<text x="274.1" y="41.9">A</text>
<text x="17.6" y="84.7">B</text>
<text x="274.1" y="84.7">B</text>
<text x="17.5" y="127.6">C</text>
<text x="274" y="127.6">C</text>
<text x="17.5" y="170.4">D</text>
<text x="274" y="170.4">D</text>
<text x="40.8" y="193.7">1</text>
<text x="82.9" y="193.7">2</text>
<text x="125" y="193.7">3</text>
<text x="167.2" y="193.7">4</text>
<text x="209.3" y="193.7">5</text>
<text x="251.4" y="193.7">6</text>
</g>
<text font-size="3.6" fill="#c90d0c" x="239.2" y="174">EC21 Kontrol</text>
<g font-size="2.5" fill="#808080">
<text x="120.1" y="23.8">1uF</text>
<text x="120.1" y="21.3">C89</text>
<text x="126.2" y="23.7">BLM18AG601SN1D</text>
<text x="148.9" y="20.9">3.3V</text>
<text x="50.5" y="26.8" transform="rotate(-90 50.5 26.8)">3.3V</text>
<text x="59.3" y="27.5">R50</text>
<text x="70.1" y="27.8">10k</text>
<text x="90.6" y="29.3">U9</text>
<text x="107.1" y="29.3">GND</text>
<text x="120.1" y="28.9">100nF</text>
<text x="120.1" y="26.4">C90</text>
<text x="227.7" y="28">ETH2</text>
<text x="60.4" y="32.7">C52</text>
<text x="70" y="32.7">3.3nF</text>
<text x="137.6" y="30.3">L3</text>
<text x="140.4" y="35.3">100nF</text>
<text x="142.9" y="30.2">C88</text>
<text x="155.6" y="30.2">C87</text>
<text x="155.7" y="35.3">10uF</text>
<text x="36" y="40.7">Y2</text>
<text x="139.1" y="41.6">100nF</text>
<text x="158.1" y="37.8">C86</text>
<text x="170.8" y="37.8">C85</text>
<text x="200" y="36.5">C29</text>
<text x="209.7" y="36.5">3.3nF</text>
<text x="141.7" y="44.1">C93</text>
<text x="155.6" y="42.9">100nF</text>
<text x="171" y="42.9">10uF</text>
<text x="193.5" y="47.1">GND</text>
<text x="201.3" y="44.2">C30</text>
<text x="209" y="44.2">100nF</text>
<text x="20.7" y="50.5">20pf</text>
<text x="135" y="52.1">L1</text>
<text x="158.1" y="53">C78</text>
<text x="170.8" y="53">C79</text>
<text x="21" y="55.6">C76</text>
<text x="36" y="56">ECS-250-20-33-AEL-TR</text>
<text x="69" y="54.3">20pf</text>
<text x="69.2" y="59.4">C77</text>
<text x="135" y="54.7">MBKK1608H4R7M</text>
<text x="135.6" y="59.4">1uF</text>
<text x="155.6" y="58.1">100nF</text>
<text x="171" y="58.1">10uF</text>
<text x="200" y="56.8">C33</text>
<text x="209.7" y="56.8">3.3nF</text>
<text x="24.6" y="63.6">GND</text>
<text x="55.5" y="61.8">R51</text>
<text x="135.3" y="61.9">C75</text>
<text x="165.5" y="64.8">GND</text>
<text x="201.3" y="64.5">C34</text>
<text x="209" y="64.5">100nF</text>
<text x="37" y="69.7">10k</text>
<text x="37" y="67.1">10k</text>
<text x="47.4" y="69.7">R28</text>
<text x="47.4" y="67.2">R29</text>
<text x="54" y="67.1">2.37k</text>
<text x="193.5" y="67.4">GND</text>
<text x="37" y="74.7">10k</text>
<text x="37" y="72.2">10k</text>
<text x="37" y="77.3">10k</text>
<text x="47.4" y="74.8">R26</text>
<text x="47.4" y="72.2">R27</text>
<text x="47.4" y="77.3">R30</text>
<text x="200" y="77.2">C35</text>
<text x="209.7" y="77.2">3.3nF</text>
<text x="37" y="79.8">10k</text>
<text x="47.4" y="79.9">R31</text>
<text x="193.5" y="87.7">GND</text>
<text x="201.3" y="84.8">C36</text>
<text x="209" y="84.8">100nF</text>
<text x="141.4" y="95.1">R32</text>
<text x="149" y="95.1">R33</text>
<text x="160.4" y="95.1">R46</text>
<text x="59.1" y="97.5">C92</text>
<text x="65.5" y="97.5">100nF</text>
<text x="76.9" y="100">100nF</text>
<text x="78.2" y="97.5">C91</text>
<text x="200" y="97.5">C37</text>
<text x="209.7" y="97.5">3.3nF</text>
<text x="140.8" y="106.6">Yesil</text>
<text x="141.4" y="102.4">470</text>
<text x="149" y="102.4">10k</text>
<text x="155.4" y="102.4">10k</text>
<text x="169.1" y="104.9">L2</text>
<text x="201.3" y="105.1">C38</text>
<text x="209" y="105.1">100nF</text>
<text x="150" y="110" transform="rotate(-90 150 110)">ETH</text>
<text x="183" y="111.4" transform="rotate(-90 183 111.4)">BLM18AG601SN1D</text>
<text x="193.5" y="108">GND</text>
<text x="90.6" y="118.2">AR8033-AL1B</text>
<text x="160.7" y="119.1">C81</text>
<text x="168.3" y="119.1">C80</text>
<text x="183" y="119.1">2,2uF</text>
<text x="131.2" y="122">GND</text>
<text x="165.8" y="124.1">1</text>
<text x="167.2" y="124.1">00nF</text>
<text x="184.8" y="124.1">C84</text>
<text x="212.3" y="121.7">75</text>
<text x="217.6" y="121.8">R22</text>
<text x="124.9" y="129.4">R49</text>
<text x="212.3" y="126.8">75</text>
<text x="212.3" y="131.9">75</text>
<text x="217.6" y="126.8">R23</text>
<text x="217.6" y="131.9">R24</text>
<text x="124.9" y="134.2">1k5</text>
<text x="156.6" y="134.7">GND</text>
<text x="212.3" y="137">75</text>
<text x="217.6" y="137">R25</text>
<text x="198.8" y="139.4">C59</text>
<text x="211.7" y="141.8">R47</text>
<text x="198.8" y="144.5">1nF</text>
<text x="212.1" y="147.1">470</text>
<text x="211.7" y="151.9">R48</text>
<text x="201.1" y="156.3">GND</text>
<text x="212.1" y="157.3">470</text>
<text x="227.7" y="158.8">ARJ-139_RJ45</text>
</g>
<g font-size="2.5" fill="#c90d0c">
<text x="243" y="141">Right LED</text>
<text x="243" y="151.2">Left LED</text>
</g>
<g font-size="2.1" fill="#808080">
<text x="115.7" y="32.6">AVDD33</text>
<text x="116.9" y="35.1">AVDDL</text>
<text x="128.5" y="34">8*4</text>
<text x="128.5" y="31.5">16</text>
<text x="225.2" y="31.5">11</text>
<text x="230.1" y="32.6">R0+</text>
<text x="116.6" y="40.2">DVDDL</text>
<text x="116.9" y="37.7">VDD33</text>
<text x="128.5" y="36.6">4</text>
<text x="128.5" y="39.1">47</text>
<text x="225" y="39.1">12</text>
<text x="230.1" y="40.2">CT0</text>
<text x="32.5" y="45.4">1</text>
<text x="38.3" y="46.6">IN/OUT</text>
<text x="51.8" y="46.6">OUT/IN</text>
<text x="63.7" y="45.4">3</text>
<text x="85.9" y="46.7">25</text>
<text x="87.1" y="44.2">2</text>
<text x="92.9" y="45.3">RSTN</text>
<text x="92.9" y="47.8">CLK_25M</text>
<text x="111.2" y="45.3">VDDIO_REG</text>
<text x="111.9" y="47.8">VDDH_REG</text>
<text x="128.5" y="46.7">10</text>
<text x="128.5" y="44.2">29</text>
<text x="225" y="46.7">10</text>
<text x="230.1" y="47.8">R0-</text>
<text x="54.3" y="51.6">GND</text>
<text x="63.7" y="50.5">2*2</text>
<text x="87.1" y="51.8">6</text>
<text x="87.1" y="49.3">7</text>
<text x="92.9" y="52.9">XTLO</text>
<text x="92.9" y="50.4">XTLI</text>
<text x="121.2" y="50.4">LX</text>
<text x="128.5" y="49.3">3</text>
<text x="226.2" y="51.8">4</text>
<text x="230.1" y="52.9">R1+</text>
<text x="85.9" y="59.4">40</text>
<text x="87.1" y="56.9">5</text>
<text x="87.1" y="54.3">9</text>
<text x="92.9" y="58">INT</text>
<text x="92.9" y="55.4">RBIAS</text>
<text x="226.2" y="59.4">6</text>
<text x="85.9" y="64.5">35</text>
<text x="92.9" y="65.6">GTX_CLK</text>
<text x="92.9" y="60.5">WOL_INT</text>
<text x="116.9" y="65.6">TRXP0</text>
<text x="128.5" y="64.5">11</text>
<text x="230.1" y="60.5">CT1</text>
<text x="85.9" y="69.6">32</text>
<text x="85.9" y="67">33</text>
<text x="92.9" y="70.7">RX_DV</text>
<text x="92.9" y="68.1">RX_CLK</text>
<text x="116.8" y="68.1">TRXN0</text>
<text x="116.9" y="70.7">TRXP1</text>
<text x="128.5" y="67">12</text>
<text x="128.5" y="69.6">14</text>
<text x="226.2" y="67">5</text>
<text x="230.1" y="68.1">R1-</text>
<text x="85.9" y="77.2">28</text>
<text x="85.9" y="74.6">30</text>
<text x="85.9" y="72.1">31</text>
<text x="92.9" y="75.8">RXD1</text>
<text x="92.9" y="73.2">RXD0</text>
<text x="116.8" y="73.2">TRXN1</text>
<text x="116.9" y="75.8">TRXP2</text>
<text x="128.5" y="72.1">15</text>
<text x="128.5" y="74.6">17</text>
<text x="128.5" y="77.2">18</text>
<text x="226.2" y="72.1">3</text>
<text x="230.1" y="73.2">R2+</text>
<text x="85.9" y="79.7">27</text>
<text x="85.9" y="82.3">34</text>
<text x="92.9" y="80.8">RXD3</text>
<text x="92.9" y="78.3">RXD2</text>
<text x="92.9" y="83.4">TX_EN</text>
<text x="116.8" y="78.3">TRXN2</text>
<text x="116.8" y="83.4">TRXN3</text>
<text x="116.9" y="80.8">TRXP3</text>
<text x="128.5" y="79.7">20</text>
<text x="128.5" y="82.3">21</text>
<text x="226.2" y="79.7">1</text>
<text x="230.1" y="80.8">CT2</text>
<text x="85.9" y="84.8">36</text>
<text x="85.9" y="87.3">37</text>
<text x="85.9" y="89.9">38</text>
<text x="92.9" y="85.9">TXD0</text>
<text x="92.9" y="88.5">TXD1</text>
<text x="114.2" y="88.5">LED_ACT</text>
<text x="128.5" y="87.3">23</text>
<text x="128.5" y="89.9">24</text>
<text x="226.2" y="87.3">2</text>
<text x="230.1" y="88.5">R2-</text>
<text x="85.9" y="92.4">39</text>
<text x="92.9" y="91">TXD2</text>
<text x="92.9" y="93.5">TXD3</text>
<text x="106.6" y="93.5">LED_LINK10_100</text>
<text x="109" y="91">LED_LINK1000</text>
<text x="128.5" y="92.4">26</text>
<text x="226.2" y="92.4">8</text>
<text x="230.1" y="93.5">R3+</text>
<text x="85.9" y="97.5">41</text>
<text x="85.9" y="100">46</text>
<text x="92.9" y="98.6">SD</text>
<text x="92.9" y="101.2">SIP</text>
<text x="118.3" y="101.2">MDIO</text>
<text x="119" y="98.6">MDC</text>
<text x="128.5" y="97.5">1</text>
<text x="128.5" y="100">48</text>
<text x="226.2" y="100">7</text>
<text x="230.1" y="101.2">CT3</text>
<text x="85.9" y="107.7">42</text>
<text x="85.9" y="105.1">43</text>
<text x="85.9" y="102.6">45</text>
<text x="92.9" y="106.2">SOP</text>
<text x="92.9" y="103.7">SIN</text>
<text x="226.2" y="107.7">9</text>
<text x="92.9" y="108.8">SON</text>
<text x="119.1" y="113.9">GND</text>
<text x="128.5" y="112.7">49</text>
<text x="230.1" y="108.8">R3-</text>
<text x="225" y="117.8">13</text>
<text x="230.1" y="118.9">CP0</text>
<text x="225" y="122.9">14</text>
<text x="230.1" y="124">CP1</text>
<text x="255.3" y="121.5">SHLD</text>
<text x="263.7" y="120.4">M1*2</text>
<text x="225" y="128">15</text>
<text x="230.1" y="129.1">CP2</text>
<text x="225" y="133.1">16</text>
<text x="230.1" y="134.2">CP3</text>
<text x="225" y="143.2">17</text>
<text x="225" y="138.1">18</text>
<text x="225" y="148.3">20</text>
<text x="225" y="153.4">19</text>
</g>
<g font-size="2.1" fill="#c90d0c">
<text x="264.6" y="32.6">1 TX0+</text>
<text x="264.6" y="47.8">2 TX0-</text>
<text x="264.6" y="52.9">3 TX1+</text>
<text x="264.6" y="68.1">6 TX1-</text>
<text x="264.6" y="73.2">4 TX2+</text>
<text x="264.6" y="88.5">5 TX2-</text>
<text x="264.6" y="93.5">7 TX3+</text>
<text x="264.6" y="108.8">8 RX3-</text>
<text x="264.6" y="126.6">4</text>
<text x="264.6" y="129.1">5</text>
<text x="264.6" y="134.2">7</text>
<text x="264.6" y="136.7">8</text>
</g>
<g font-size="2" fill="#808080">
<text x="84.3" y="22.4">ETH_RST</text>
<text x="133.9" y="35.1">AVDD</text>
<text x="66.9" y="36.4">ETH_INT</text>
<text x="85" y="38.1" transform="rotate(-90 85 38.1)">ETH_25M/1.1A</text>
<text x="132.5" y="45.8">VDD_2V5</text>
<text x="161.7" y="48.3">VCC1_1</text>
<text x="76.6" y="62.3">ETH</text>
<text x="80.7" y="62.3">_TX_CLK</text>
<text x="146.5" y="64.8">T0_P</text>
<text x="20.6" y="70.6">VDD_2V5</text>
<text x="65.2" y="67.4">ETH_RXCLK</text>
<text x="65.2" y="69.9">ETH_DV</text>
<text x="146.5" y="67.4">T0_N</text>
<text x="146.5" y="69.9">T1_P</text>
<text x="65.2" y="72.5">ETH_RXD0</text>
<text x="65.2" y="75">ETH_RXD1</text>
<text x="65.2" y="77.5">ETH_RXD2</text>
<text x="146.5" y="72.5">T1_N</text>
<text x="146.5" y="75">T2_P</text>
<text x="146.5" y="77.5">T2_N</text>
<text x="63.9" y="83.3">ETH_TX_EN/1.1C</text>
<text x="65.2" y="80.1">ETH_RXD3</text>
<text x="146.5" y="80.1">T3_P</text>
<text x="146.5" y="82.6">T3_N</text>
<text x="65.2" y="85.9">ETH_TXD0/1.1C</text>
<text x="65.2" y="88.4">ETH_TXD1/1.1C</text>
<text x="145.2" y="87.7">RLED</text>
<text x="65.4" y="90.9">ETH_TXD2/1.3A</text>
<text x="65.4" y="93.5">ETH_TXD3/1.4A</text>
<text x="145.2" y="90.2">LRED</text>
<text x="49.5" y="101.1">SGMII_TX_P</text>
<text x="49.4" y="103.6">SGMII_TX_N</text>
<text x="69.6" y="106.2">SGMII_RX_P</text>
<text x="69.5" y="108.7">SGMII_RX_N</text>
<text x="160.4" y="113.1">AVDD</text>
<text x="103.2" y="131.6">VCC/4.6B</text>
<text x="213.4" y="139.2">RLED</text>
<text x="138.3" y="149.8" transform="rotate(-90 138.3 149.8)">ETH_MDIO/1.1A</text>
<text x="140.8" y="149.2" transform="rotate(-90 140.8 149.2)">ETH_MDC/1.3A</text>
<text x="213.7" y="149.4">LLED</text>
</g>
<g font-size=".6" fill="#808080">
<text x="134" y="28.4" transform="rotate(-90 134 28.4)">SpiceOrder 1</text>
<text x="144.1" y="28.4" transform="rotate(-90 144.1 28.4)">SpiceOrder 2</text>
<text x="172.7" y="98">SpiceOrder 1</text>
<text x="172.7" y="108.2">SpiceOrder 2</text>
</g>
</svg>
